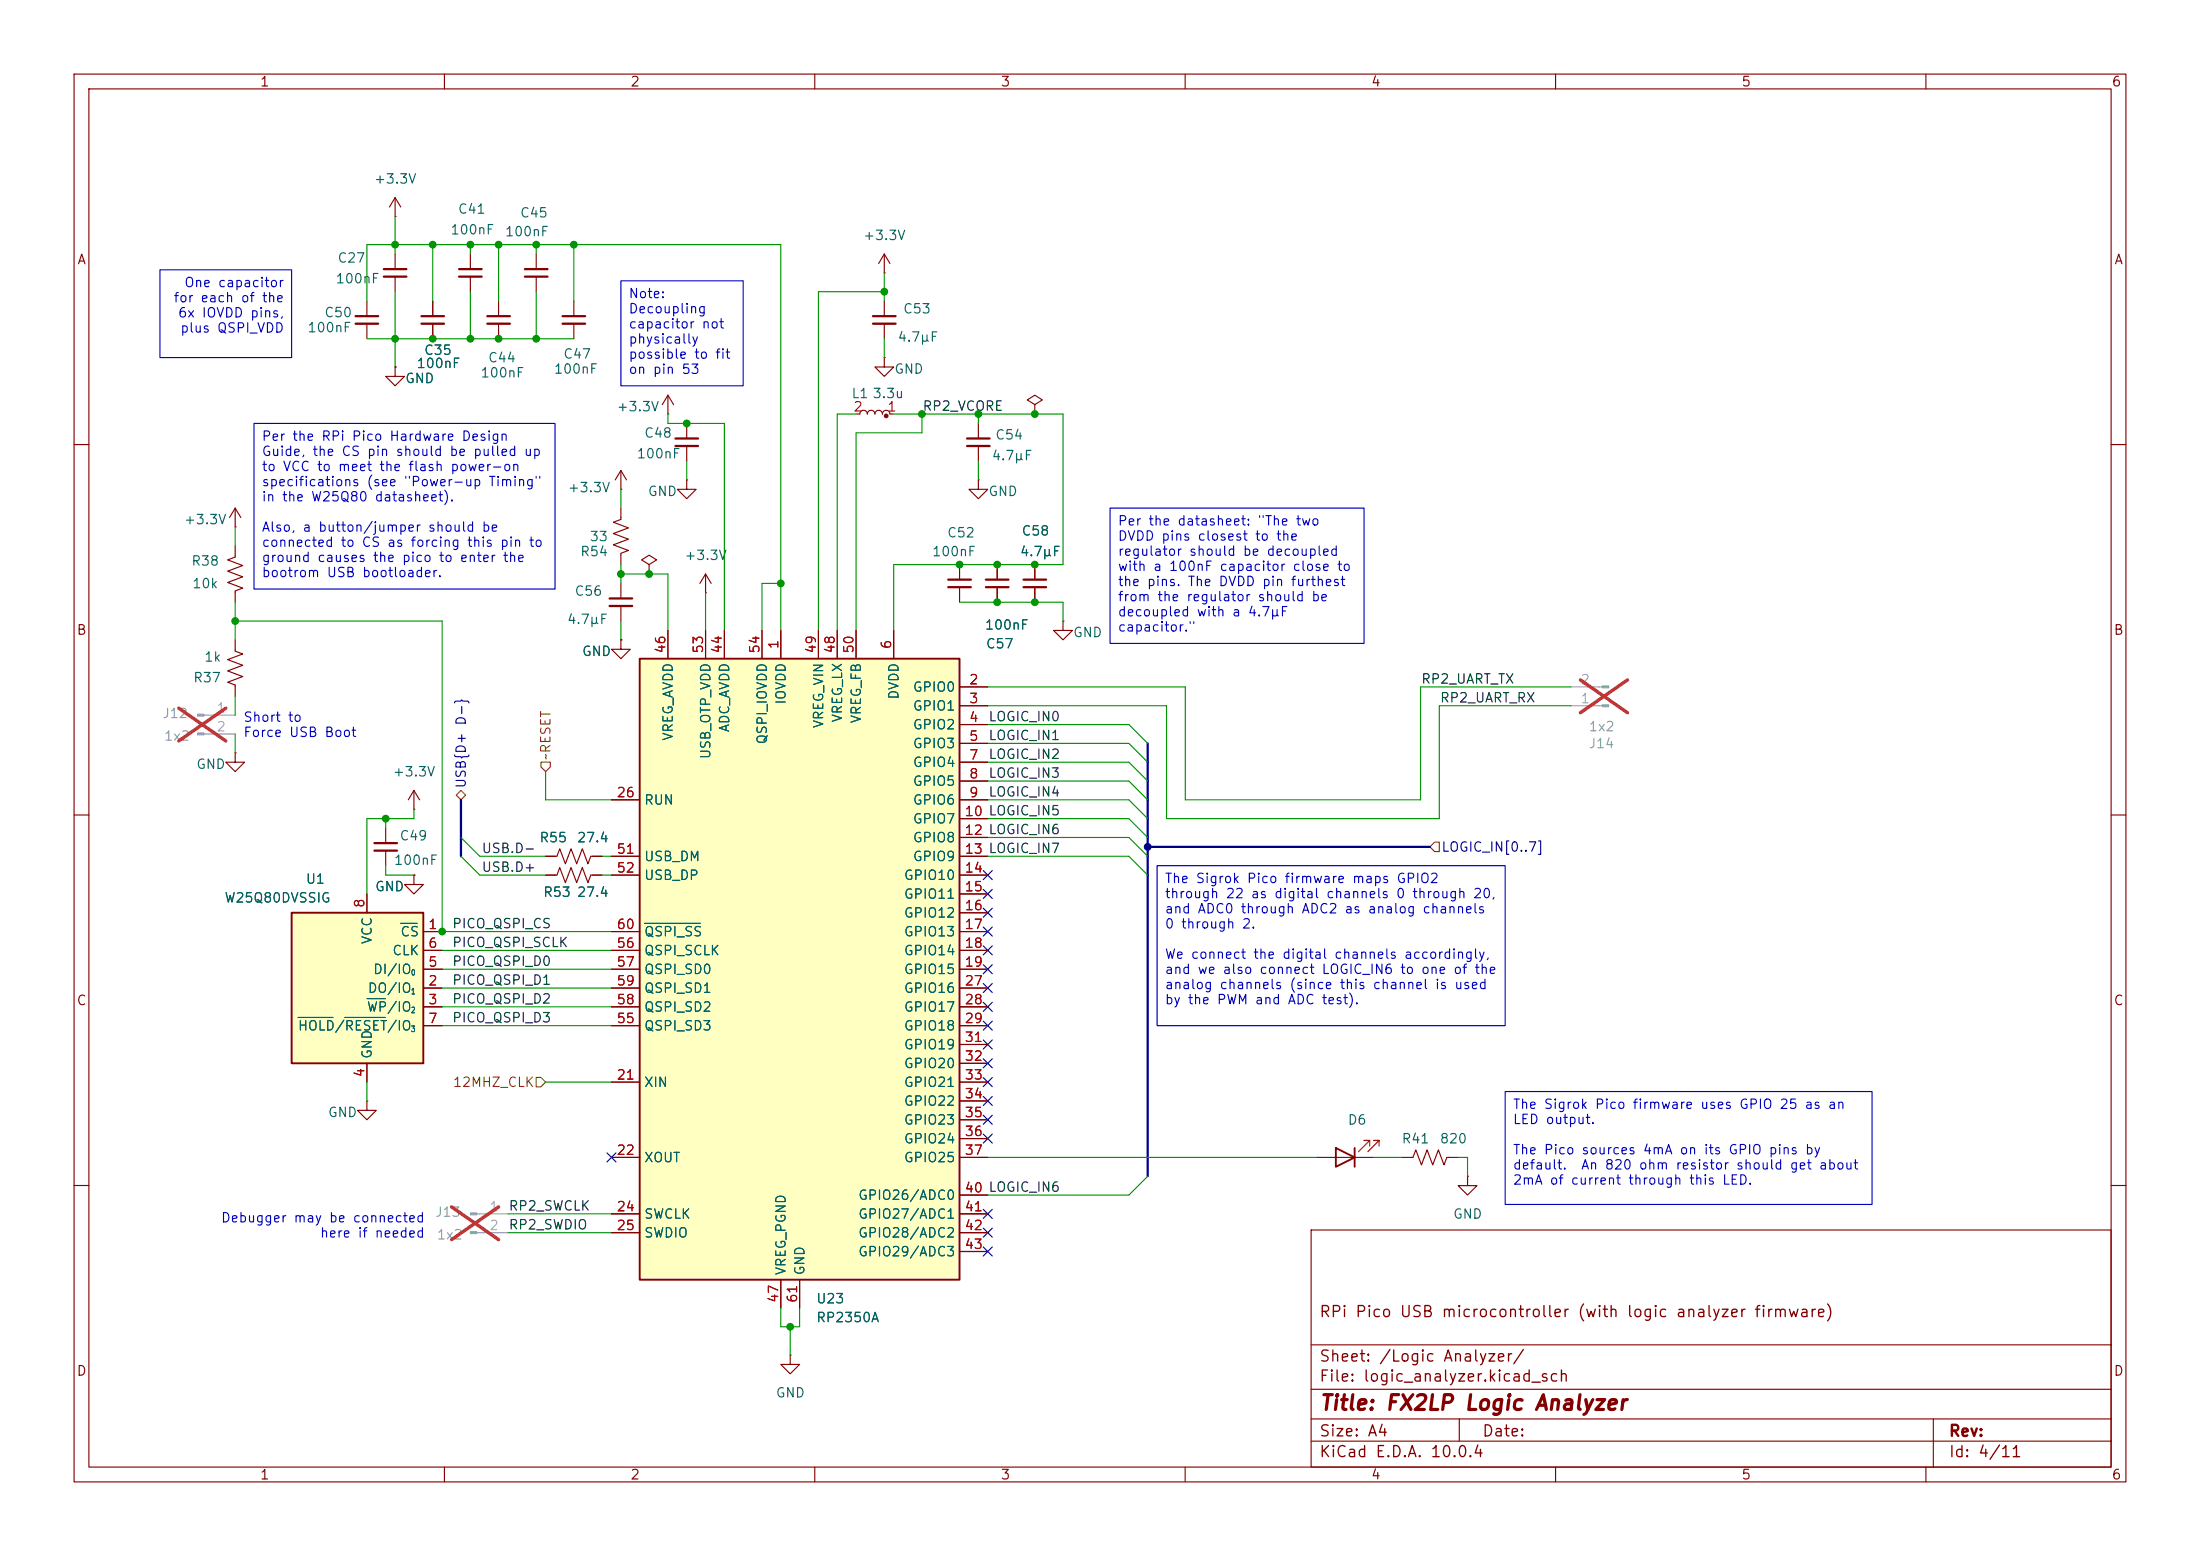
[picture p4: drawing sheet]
<svg xmlns="http://www.w3.org/2000/svg" width="297mm" height="210mm" viewBox="0 0 297 210" stroke-linecap="round" stroke-linejoin="round" font-family="sans-serif">
<g fill="none" stroke="#840000" stroke-width=".15">
<path d="M10 10h277v190h-277zM12 12h273v186h-273zM60 10v2M110 10v2M160 10v2M210 10v2M260 10v2M53.3 29.2h.1M53.3 26.7l.8 1.2M53.3 26.7l-.7 1.2M53.3 26.7v2.5M53.3 34.3v2"/>
<path d="M53.3 37.3v2.1M63.5 34.3v2M63.5 37.3v2.1M72.4 34.3v2M72.4 37.3v2.1M49.5 40.6v2.1M49.5 43.7v2M53.3 49.5v1.3h-1.2l1.2 1.3 1.3-1.3h-1.3M53.3 49.5h.1M58.4 40.6v2.1M58.4 43.7v2M67.3 40.6v2.1"/>
<path d="M67.3 43.7v2M77.5 40.6v2.1M77.5 43.7v2M119.4 48.3v1.2h-1.3l1.3 1.3 1.2-1.3h-1.2M119.4 48.3h.1M119.4 40.6v2.1M119.4 43.7v2M132.1 57.2v2M139.7 54.6l1-.6-1-.7-1 .7 1 .6v1.3M139.7 55.9h.1M10 60h2M31.7 71.1h.1"/>
<path d="M31.7 73.7v1.5l-1 .4 2.1 .7-2.1 .8 2.1 .8-2.1 .7 2.1 .8-1.1 .4v1.5M31.7 68.6l-.7 1.3M31.7 68.6l.8 1.3M31.7 68.6v2.5M92.7 64.8v1.2h1.3l-1.3 1.3-1.3-1.3h1.3M92.7 64.8h.1M132.1 64.8v1.2h-1.3l1.3 1.3 1.2-1.3h-1.2M132.1 64.8h.1M132.1 60.2v2M139.7 76.2v2M139.7 79.2v2.1M285 60h2"/>
<path d="M10 110h2M285 110h2M49.5 148.6v1.3h1.3l-1.3 1.2-1.2-1.2h1.2M49.5 148.6h.1M177.8 156.2h7.6M189.2 156.2h1.6l.3-1 .8 2 .8-2 .7 2 .8-2 .7 2 .4-1h1.5M10 160h2M177 166h108v32h-108zM285 160h2M60 198v2M110 198v2M160 198v2"/>
<path d="M177 194.5h108M177 191.5h108M177 187.5h108M177 181.5h108M197 191.5v3M210 198v2M260 198v2M261 191.5v6.5"/>
</g>
<g fill="none" stroke="#840000" stroke-width=".3">
<path d="M51.8 36.3h3.1M51.8 37.3h3.1M62 36.3h3M62 37.3h3M70.9 36.3h3M70.9 37.3h3M48 42.7h3.1M48 43.7h3.1M56.9 42.7h3M56.9 43.7h3M65.8 42.7h3M65.8 43.7h3"/>
<path d="M75.9 42.7h3.1M75.9 43.7h3.1M117.9 42.7h3M117.9 43.7h3M130.6 59.2h3M130.6 60.2h3M138.2 78.2h3M138.2 79.2h3"/>
</g>
<path d="M180.3 154.9l2.6 1.3-2.6 1.3zM182.9 154.9v2.6" fill="none" stroke="#840000" stroke-width=".25"/>
<path d="M184.9 154.7v-.8h-.8h.8l-1.5 1.5M186.2 154.7v-.8h-.8h.8l-1.5 1.5" fill="none" stroke="#f00" stroke-width=".15"/>
<path d="M39.4 123.2h17.7v20.3h-17.7z" fill="#ffffc2"/>
<path d="M39.4 123.2h17.7v20.3h-17.7z" fill="none" stroke="#840000" stroke-width=".25"/>
<path d="M49.5 120.7v2.5M57.1 125.7h2.6M57.1 133.4h2.6M57.1 135.9h2.6M57.1 130.8h2.6M57.1 128.3h2.6M57.1 138.4h2.6M49.5 143.5v2.6" fill="none" stroke="#840000" stroke-width=".15"/>
<path d="M40.2 137.3h4.8M46.5 137.3h5.5M49.6 134.8h2.4M54.1 124.6h2.2" fill="none" stroke="#006464" stroke-width=".15"/>
<path d="M86.4 88.9h43.1v83.8h-43.1z" fill="#ffffc2"/>
<path d="M86.4 88.9h43.1v83.8h-43.1z" fill="none" stroke="#840000" stroke-width=".25"/>
<g fill="none" stroke="#840000" stroke-width=".15">
<path d="M119.4 36.8h.1M119.4 34.3l-.8 1.3M119.4 34.3l.7 1.3M119.4 34.3v2.5M53.3 49.5h.1M58.4 40.6v2.1M58.4 43.7v2M90.2 55.9h.1M90.2 53.3v2.6M90.2 53.3l-.8 1.3M90.2 53.3l.7 1.3M92.7 57.2v2"/>
<path d="M115.6 55.9h.5a.51 .51 0 0 1 .5-.5 .51 .51 0 0 1 .5 .5 .51 .51 0 0 1 .5-.5 .51 .51 0 0 1 .5 .5 .51 .51 0 0 1 .5-.5 .51 .51 0 0 1 .5 .5 .51 .51 0 0 1 .5-.5 .51 .51 0 0 1 .5 .5h.5M83.8 66h.1M83.8 68.6v1.5l-1 .4 2 .7-2 .8 2 .8-2 .7 2 .8-1 .4v1.5M83.8 63.5l-.7 1.3M83.8 63.5l.8 1.3M83.8 63.5v2.5M83.8 78.7v2.1M87.6 76.2l1-.6-1-.7-1 .7 1 .6v1.3M87.6 77.5h.1M92.7 60.2v2M95.2 77.5v2.5M95.2 77.5l-.7 1.2"/>
<path d="M95.2 77.5l.8 1.2M129.5 76.2v2M129.5 79.2v2.1M134.6 76.2v2M134.6 79.2v2.1M139.7 76.2v2M139.7 79.2v2.1M31.7 86.4v1.5l1.1 .4-2.1 .7 2.1 .8-2.1 .8 2.1 .7-2.1 .8 1 .4v1.5M83.8 86.4v1.2h1.3l-1.3 1.3-1.3-1.3h1.3M83.8 86.4h.1M83.8 81.8v2M90.2 85.1v3.8"/>
<path d="M95.2 80h.1M95.2 85.1v3.8M97.8 85.1v3.8M102.9 85.1v3.8M105.4 85.1v3.8M110.5 85.1v3.8M113 85.1v3.8M115.6 85.1v3.8M120.6 85.1v3.8M129.5 92.7h3.8M129.5 95.3h3.8M129.5 97.8h3.8"/>
<path d="M143.5 83.8v1.3h-1.3l1.3 1.3 1.3-1.3h-1.3M143.5 83.8h.1M31.7 101.6v1.3h1.3l-1.3 1.2-1.2-1.2h1.2M31.7 101.6h.1M52.1 111.8v2M52.1 114.8v2M55.9 118.1v1.3h1.2l-1.2 1.3-1.3-1.3h1.3M55.9 118.1h.1M55.9 109.2h.1M55.9 106.7l-.8 1.3M55.9 106.7l.7 1.3M55.9 106.7v2.5"/>
<path d="M73.7 118.1h1.5l.4-1 .7 2 .8-2 .8 2 .7-2 .8 2 .4-1h1.5M73.7 115.6h1.5l.4-1 .7 2 .8-2 .8 2 .7-2 .8 2 .4-1h1.5M82.5 108h3.9M82.5 115.6h3.9M82.5 118.1h3.9M129.5 100.3h3.8M129.5 102.9h3.8M129.5 105.4h3.8M129.5 108h3.8M129.5 110.5h3.8M129.5 113h3.8M129.5 115.6h3.8"/>
<path d="M129.5 118.1h3.8M49.5 120.7v2.5M57.1 125.7h2.6M57.1 128.3h2.6M57.1 130.8h2.6M57.1 133.4h2.6M57.1 135.9h2.6M57.1 138.4h2.6M82.5 125.7h3.9M82.5 128.3h3.9M82.5 130.8h3.9M82.5 133.4h3.9"/>
<path d="M82.5 135.9h3.9M82.5 138.4h3.9M129.5 120.7h3.8M129.5 123.2h3.8M129.5 125.7h3.8M129.5 128.3h3.8M129.5 130.8h3.8M129.5 133.4h3.8M129.5 135.9h3.8M129.5 138.4h3.8M49.5 143.5v2.6M82.5 146.1h3.9"/>
<path d="M82.5 156.2h3.9M129.5 146.1h3.8M129.5 156.2h3.8M129.5 141h3.8M129.5 143.5h3.8M129.5 148.6h3.8M129.5 151.1h3.8M129.5 153.7h3.8M198.1 158.8v1.2h-1.3l1.3 1.3 1.3-1.3h-1.3M198.1 158.8h.1M82.5 163.8h3.9M82.5 166.4h3.9"/>
<path d="M105.4 172.7v3.8M107.9 172.7v3.8M129.5 163.8h3.8M129.5 166.4h3.8M129.5 161.3h3.8M129.5 168.9h3.8M106.7 182.9v1.3h1.2l-1.2 1.2-1.3-1.2h1.3M106.7 182.9h.1"/>
</g>
<path d="M40.2 137.3h4.8M46.5 137.3h5.5M49.6 134.8h2.4M54.1 124.6h2.2M87 124.6h7.5" fill="none" stroke="#006464" stroke-width=".15"/>
<g fill="#9c9b98" stroke="#9c9b98" stroke-width=".15">
<path d="M63.5 163.7h.9v.3h-.9z"/>
<path d="M63.5 166.2h.9v.3h-.9z"/>
<path d="M216.3 95.1h.9v.3h-.9z"/>
<path d="M216.3 92.6h.9v.2h-.9z"/>
<path d="M26.7 96.4h.8v.2h-.8z"/>
<path d="M26.7 98.9h.8v.3h-.8z"/>
</g>
<path d="M27.5 96.5h4.2M27.5 99.1h4.2M212.1 95.3h4.2M212.1 92.7h4.2M64.4 163.8h4.2M64.4 166.4h4.2" fill="none" stroke="#9c9b98" stroke-width=".15"/>
<path d="M24.1 95.6l6.4 4.4M30.5 95.6l-6.4 4.4M213.4 91.8l6.3 4.4M219.7 91.8l-6.3 4.4M61 162.9l6.3 4.4M67.3 162.9l-6.3 4.4" fill="none" stroke="#e12e31" stroke-width=".46"/>
<path d="M91.2 59.2h3M91.2 60.2h3M128 79.2h3.1M128 78.2h3.1M133.1 79.2h3M133.1 78.2h3M82.3 80.8h3M82.3 81.8h3M50.5 113.8h3.1M50.5 114.8h3.1" fill="none" stroke="#840000" stroke-width=".3"/>
<circle cx="119.6" cy="56.1" r=".25" fill="#840000" stroke="#840000" stroke-width=".14"/>
<path d="M61.6 107.3l.6-.6 .7 .6-.7 .7zM73 102.9h1.3v.6l-.6 .6-.7-.6zM193.7 113.7h.6v1.2h-.6l-.7-.6zM72.4 145.4h.6l.7 .7-.7 .6h-.6z" fill="none" stroke="#725600" stroke-width=".15"/>
<path d="M62.2 108v7.6M154.9 100.3v58.5M154.9 114.3h38.1" fill="none" stroke="#000084" stroke-width=".3"/>
<g fill="none" stroke="#009600" stroke-width=".15">
<path d="M53.3 29.2v5.1M53.3 39.4v10.1M58.4 33v7.6M63.5 33v1.3M63.5 39.4v6.3M67.3 33v7.6M72.4 33v1.3M72.4 39.4v6.3M77.5 33v7.6M119.4 39.4h-8.9v45.7M119.4 36.8v3.8M49.5 40.6v-7.6h55.9v52.1"/>
<path d="M49.5 45.7h28M90.2 55.9v1.3h7.6v27.9M115.6 55.9h-2.6v29.2M119.4 45.7v2.6M120.6 55.9h22.9v20.3h-22.9v8.9M124.5 55.9v2.5h-8.9v26.7M132.1 55.9v1.3M31.7 71.1v2.6M83.8 77.5h6.4v7.6M83.8 66v2.6M83.8 76.2v2.5M92.7 62.2v2.6"/>
<path d="M105.4 78.7h-2.5v6.4M132.1 62.2v2.6M31.7 83.8h28v41.9h22.8M31.7 81.3v5.1M31.7 94v2.5M31.7 99.1v2.5M83.8 83.8v2.6M95.2 80v5.1M129.5 81.3h14v2.5M133.3 92.7h26.7v15.3h31.8v-15.3h20.3M133.3 95.3h24.2v15.2h36.8v-15.2h17.8M133.3 97.8h19.1l2.5 2.5"/>
<path d="M52.1 110.5v1.3M52.1 116.8v1.3h3.8M55.9 109.2v1.3h-6.4v10.2M62.2 113l2.6 2.6h8.9M62.2 115.6l2.6 2.5h8.9M73.7 104.1v3.9h8.8M81.3 115.6h1.2M81.3 118.1h1.2M133.3 110.5h19.1l2.5 2.5M133.3 108h19.1l2.5 2.5M133.3 115.6h19.1l2.5 2.5M133.3 102.9h19.1l2.5 2.5"/>
<path d="M133.3 113h19.1l2.5 2.6M133.3 100.3h19.1l2.5 2.6M133.3 105.4h19.1l2.5 2.6M59.7 135.9h22.8M59.7 130.8h22.8M59.7 128.3h22.8M59.7 133.4h22.8M59.7 138.4h22.8M49.5 146.1v2.5M73.7 146.1h8.8M133.3 156.2h44.5M154.9 158.8l-2.5 2.5h-19.1"/>
<path d="M185.4 156.2h3.8M196.8 156.2h1.3v2.6M68.6 166.4h13.9M68.6 163.8h13.9M105.4 176.5v2.6h2.5v-2.6M106.7 179.1v3.8"/>
</g>
<g fill="none" stroke="#000084" stroke-width=".15">
<path d="M132.7 117.5l1.3 1.2M134 117.5l-1.3 1.2M132.7 122.6l1.3 1.2M132.7 137.8l1.3 1.2M132.7 135.3l1.3 1.2M132.7 132.7l1.3 1.3M132.7 130.2l1.3 1.2M132.7 125.1l1.3 1.2M132.7 127.7l1.3 1.2M132.7 120l1.3 1.3M134 122.6l-1.3 1.2M134 137.8l-1.3 1.2"/>
<path d="M134 135.3l-1.3 1.2M134 132.7l-1.3 1.3M134 130.2l-1.3 1.2M134 125.1l-1.3 1.2M134 127.7l-1.3 1.2M134 120l-1.3 1.3M81.9 155.6l1.3 1.2M83.2 155.6l-1.3 1.2M132.7 150.5l1.3 1.2M132.7 145.4l1.3 1.3M132.7 142.9l1.3 1.2M132.7 140.4l1.3 1.2"/>
<path d="M132.7 148l1.3 1.2M132.7 153.1l1.3 1.2M134 150.5l-1.3 1.2M134 145.4l-1.3 1.3M134 142.9l-1.3 1.2M134 140.4l-1.3 1.2M134 148l-1.3 1.2M134 153.1l-1.3 1.2M132.7 163.2l1.3 1.2M132.7 168.3l1.3 1.2M132.7 165.8l1.3 1.2M134 163.2l-1.3 1.2"/>
<path d="M134 168.3l-1.3 1.2M134 165.8l-1.3 1.2"/>
</g>
<path d="M21.6 36.4h17.8v11.9h-17.8zM83.8 37.9h16.5v14.2h-16.5zM34.3 57.2h40.6v22.3h-40.6zM149.9 68.6h34.2v18.2h-34.2zM156.2 116.8h47v21.6h-47zM203.2 147.3h49.5v15.3h-49.5z" fill="none" stroke="#0000c2" stroke-width=".15"/>
<g fill="#009600" stroke="#009600" stroke-width=".14">
<circle cx="31.7" cy="83.8" r=".46"/>
<circle cx="83.8" cy="77.5" r=".46"/>
<circle cx="87.6" cy="77.5" r=".46"/>
<circle cx="52.1" cy="110.5" r=".46"/>
<circle cx="53.3" cy="45.7" r=".46"/>
<circle cx="58.4" cy="45.7" r=".46"/>
<circle cx="67.3" cy="33" r=".46"/>
<circle cx="72.4" cy="33" r=".46"/>
<circle cx="63.5" cy="33" r=".46"/>
<circle cx="67.3" cy="45.7" r=".46"/>
<circle cx="72.4" cy="45.7" r=".46"/>
<circle cx="53.3" cy="33" r=".46"/>
<circle cx="58.4" cy="33" r=".46"/>
<circle cx="63.5" cy="45.7" r=".46"/>
<circle cx="124.5" cy="55.9" r=".46"/>
<circle cx="132.1" cy="55.9" r=".46"/>
<circle cx="129.5" cy="76.2" r=".46"/>
<circle cx="134.6" cy="81.3" r=".46"/>
<circle cx="134.6" cy="76.2" r=".46"/>
<circle cx="139.7" cy="81.3" r=".46"/>
<circle cx="139.7" cy="76.2" r=".46"/>
<circle cx="139.7" cy="55.9" r=".46"/>
<circle cx="119.4" cy="39.4" r=".46"/>
<circle cx="77.5" cy="33" r=".46"/>
<circle cx="92.7" cy="57.2" r=".46"/>
<circle cx="105.4" cy="78.7" r=".46"/>
<circle cx="59.7" cy="125.7" r=".46"/>
<circle cx="106.7" cy="179.1" r=".46"/>
</g>
<circle cx="154.9" cy="114.3" r=".46" fill="#000084" stroke="#000084" stroke-width=".14"/>
<text font-size="2" fill="#840000" x="178" y="190.8">Title: FX2LP Logic Analyzer</text>
<g font-size="1.5" fill="#840000">
<text x="178" y="178.2">RPi Pico USB microcontroller (with logic analyzer firmware)</text>
<text x="178" y="184.2">Sheet: /Logic Analyzer/</text>
<text x="178" y="186.9">File: logic_analyzer.kicad_sch</text>
<text x="178" y="197.1">KiCad E.D.A. 10.0.4</text>
<text x="178" y="194.3">Size: A4</text>
<text x="200" y="194.3">Date:</text>
<text x="263" y="194.3">Rev:</text>
<text x="263" y="197.1">Id: 4/11</text>
</g>
<g font-size="1.3" fill="#840000">
<text x="35" y="12">1</text>
<text x="85" y="12">2</text>
<text x="135" y="12">3</text>
<text x="185" y="12">4</text>
<text x="235" y="12">5</text>
<text x="285" y="12">6</text>
<text x="10.3" y="36">A</text>
<text x="285.3" y="36">A</text>
<text x="10.3" y="86">B</text>
<text x="285.3" y="86">B</text>
<text x="10.3" y="136">C</text>
<text x="285.3" y="136">C</text>
<text x="10.3" y="186">D</text>
<text x="285.3" y="186">D</text>
<text x="35" y="200">1</text>
<text x="85" y="200">2</text>
<text x="135" y="200">3</text>
<text x="185" y="200">4</text>
<text x="235" y="200">5</text>
<text x="285" y="200">6</text>
</g>
<g font-size="1.3" fill="#006464">
<text x="50.4" y="25.1">+3.3V</text>
<text x="61.7" y="29.2">C41</text>
<text x="70.1" y="29.7">C45</text>
<text x="45.5" y="35.8">C27</text>
<text x="60.7" y="32">100nF</text>
<text x="68.1" y="32.2">100nF</text>
<text x="116.4" y="32.7">+3.3V</text>
<text x="45.2" y="38.6">100nF</text>
<text x="41.4" y="45.2">100nF</text>
<text x="43.7" y="43.1">C50</text>
<text x="121.1" y="46.4">4.7μF</text>
<text x="121.8" y="42.6">C53</text>
<text x="54.6" y="52">GND</text>
<text x="56.1" y="50">100nF</text>
<text x="57.2" y="48.2">C35</text>
<text x="64.8" y="51.3">100nF</text>
<text x="65.8" y="49.2">C44</text>
<text x="74.7" y="50.8">100nF</text>
<text x="76" y="48.7">C47</text>
<text x="120.6" y="50.8">GND</text>
<text x="83.2" y="55.8">+3.3V</text>
<text x="86.9" y="59.4">C48</text>
<text x="114.9" y="54.1">L1</text>
<text x="117.7" y="54.1">3.3u</text>
<text x="134.3" y="59.6">C54</text>
<text x="85.9" y="62.2">100nF</text>
<text x="133.8" y="62.4">4.7μF</text>
<text x="24.7" y="71.1">+3.3V</text>
<text x="76.6" y="66.8">+3.3V</text>
<text x="87.4" y="67.3">GND</text>
<text x="133.3" y="67.3">GND</text>
<text x="25.7" y="76.7">R38</text>
<text x="78.2" y="75.4">R54</text>
<text x="79.5" y="73.4">33</text>
<text x="92.3" y="75.9">+3.3V</text>
<text x="125.7" y="75.4">100nF</text>
<text x="127.8" y="72.9">C52</text>
<text x="137.6" y="75.4">4.7μF</text>
<text x="137.8" y="72.6">C58</text>
<text x="25.9" y="79.7">10k</text>
<text x="77.5" y="80.7">C56</text>
<text x="27.5" y="89.6">1k</text>
<text x="76.5" y="84.5">4.7μF</text>
<text x="78.5" y="88.9">GND</text>
<text x="132.9" y="85.3">100nF</text>
<text x="133" y="87.8">C57</text>
<text x="144.8" y="86.3">GND</text>
<text x="26" y="92.4">R37</text>
<text x="106.4" y="95.2" transform="rotate(-90 106.4 95.2)">IOVDD</text>
<text x="121.6" y="94.5" transform="rotate(-90 121.6 94.5)">DVDD</text>
<text x="123.1" y="93.7">GPIO0</text>
<text x="91.1" y="100.1" transform="rotate(-90 91.1 100.1)">VREG_AVDD</text>
<text x="98.8" y="98.9" transform="rotate(-90 98.8 98.9)">ADC_AVDD</text>
<text x="103.8" y="100.6" transform="rotate(-90 103.8 100.6)">QSPI_IOVDD</text>
<text x="111.5" y="98.4" transform="rotate(-90 111.5 98.4)">VREG_VIN</text>
<text x="114" y="97.6" transform="rotate(-90 114 97.6)">VREG_LX</text>
<text x="116.5" y="97.7" transform="rotate(-90 116.5 97.7)">VREG_FB</text>
<text x="123.1" y="96.2">GPIO1</text>
<text x="123.1" y="98.8">GPIO2</text>
<text x="123.1" y="101.3">GPIO3</text>
<text x="26.4" y="104.1">GND</text>
<text x="52.9" y="105.1">+3.3V</text>
<text x="96.2" y="102.6" transform="rotate(-90 96.2 102.6)">USB_OTP_VDD</text>
<text x="123.1" y="103.8">GPIO4</text>
<text x="123.1" y="106.4">GPIO5</text>
<text x="53.9" y="113.7">C49</text>
<text x="86.9" y="108.9">RUN</text>
<text x="123.1" y="108.9">GPIO6</text>
<text x="123.1" y="111.5">GPIO7</text>
<text x="41.2" y="119.6">U1</text>
<text x="53.1" y="117">100nF</text>
<text x="72.7" y="114">R55</text>
<text x="77.8" y="114">27.4</text>
<text x="86.9" y="116.5">USB_DM</text>
<text x="86.9" y="119.1">USB_DP</text>
<text x="121.9" y="119.1">GPIO10</text>
<text x="123.1" y="114">GPIO8</text>
<text x="123.1" y="116.5">GPIO9</text>
<text x="30.2" y="122.1">W25Q80DVSSIG</text>
<text x="50.5" y="120.6">GND</text>
<text x="73.2" y="121.4">R53</text>
<text x="77.8" y="121.4">27.4</text>
<text x="121.9" y="121.6">GPIO11</text>
<text x="121.9" y="124.2">GPIO12</text>
<text x="50.3" y="131.8">DI/IO</text>
<text x="50.5" y="127.5" transform="rotate(-90 50.5 127.5)">VCC</text>
<text x="52.9" y="129.2">CLK</text>
<text x="54" y="126.7">CS</text>
<text x="86.9" y="129.2">QSPI_SCLK</text>
<text x="86.9" y="131.8">QSPI_SD0</text>
<text x="86.9" y="126.7">QSPI_SS</text>
<text x="121.9" y="126.7">GPIO13</text>
<text x="121.9" y="129.2">GPIO14</text>
<text x="121.9" y="131.8">GPIO15</text>
<text x="49.4" y="136.9">WP/IO</text>
<text x="49.6" y="134.3">DO/IO</text>
<text x="86.9" y="136.9">QSPI_SD2</text>
<text x="86.9" y="134.3">QSPI_SD1</text>
<text x="121.9" y="134.3">GPIO16</text>
<text x="121.9" y="136.9">GPIO17</text>
<text x="40.1" y="139.4">HOLD/RESET/IO</text>
<text x="50.5" y="143" transform="rotate(-90 50.5 143)">GND</text>
<text x="86.9" y="139.4">QSPI_SD3</text>
<text x="121.9" y="139.4">GPIO18</text>
<text x="121.9" y="141.9">GPIO19</text>
<text x="86.9" y="147">XIN</text>
<text x="121.9" y="144.5">GPIO20</text>
<text x="121.9" y="147">GPIO21</text>
<text x="121.9" y="149.6">GPIO22</text>
<text x="44.2" y="151.1">GND</text>
<text x="121.9" y="152.1">GPIO23</text>
<text x="121.9" y="154.6">GPIO24</text>
<text x="181.9" y="152.1">D6</text>
<text x="189.1" y="154.6">R41</text>
<text x="194.3" y="154.6">820</text>
<text x="86.9" y="157.2">XOUT</text>
<text x="121.9" y="157.2">GPIO25</text>
<text x="86.9" y="164.8">SWCLK</text>
<text x="86.9" y="167.3">SWDIO</text>
<text x="115.8" y="162.3">GPIO26/ADC0</text>
<text x="115.8" y="164.8">GPIO27/ADC1</text>
<text x="115.8" y="167.3">GPIO28/ADC2</text>
<text x="196.1" y="164.8">GND</text>
<text x="106.4" y="172.2" transform="rotate(-90 106.4 172.2)">VREG_PGND</text>
<text x="108.9" y="172.2" transform="rotate(-90 108.9 172.2)">GND</text>
<text x="115.8" y="169.9">GPIO29/ADC3</text>
<text x="110.1" y="176.2">U23</text>
<text x="110.1" y="178.8">RP2350A</text>
<text x="104.6" y="188.9">GND</text>
</g>
<g font-size="1.3" fill="#0000c2">
<text x="23.3" y="41.1">for each of the</text>
<text x="24.8" y="39.1">One capacitor</text>
<text x="84.8" y="40.6">Note:</text>
<text x="23.9" y="43.2">6x IOVDD pins,</text>
<text x="24.2" y="45.2">plus QSPI_VDD</text>
<text x="84.8" y="42.6">Decoupling</text>
<text x="84.8" y="44.7">capacitor not</text>
<text x="84.8" y="46.7">physically</text>
<text x="84.8" y="48.7">possible to fit</text>
<text x="84.8" y="50.8">on pin 53</text>
<text x="35.2" y="59.8">Per the RPi Pico Hardware Design</text>
<text x="35.2" y="61.9">Guide, the CS pin should be pulled up</text>
<text x="35.2" y="63.9">to VCC to meet the flash power-on</text>
<text x="35.2" y="66">specifications (see &quot;Power-up Timing&quot;</text>
<text x="35.2" y="68">in the W25Q80 datasheet).</text>
<text x="150.8" y="71.2">Per the datasheet: &quot;The two</text>
<text x="35.2" y="72.1">Also, a button/jumper should be</text>
<text x="35.2" y="74.1">connected to CS as forcing this pin to</text>
<text x="35.2" y="76.2">ground causes the pico to enter the</text>
<text x="150.8" y="73.3">DVDD pins closest to the</text>
<text x="150.8" y="75.3">regulator should be decoupled</text>
<text x="150.8" y="77.4">with a 100nF capacitor close to</text>
<text x="35.2" y="78.2">bootrom USB bootloader.</text>
<text x="150.8" y="79.4">the pins. The DVDD pin furthest</text>
<text x="150.8" y="81.5">from the regulator should be</text>
<text x="150.8" y="83.5">decoupled with a 4.7μF</text>
<text x="150.8" y="85.6">capacitor.&quot;</text>
<text x="32.8" y="97.7">Short to</text>
<text x="32.8" y="99.8">Force USB Boot</text>
<text x="157.2" y="119.5">The Sigrok Pico firmware maps GPIO2</text>
<text x="157.2" y="121.6">through 22 as digital channels 0 through 20,</text>
<text x="157.2" y="123.6">and ADC0 through ADC2 as analog channels</text>
<text x="157.2" y="125.6">0 through 2.</text>
<text x="157.2" y="129.7">We connect the digital channels accordingly,</text>
<text x="157.2" y="131.8">and we also connect LOGIC_IN6 to one of the</text>
<text x="157.2" y="133.8">analog channels (since this channel is used</text>
<text x="157.2" y="135.9">by the PWM and ADC test).</text>
<text x="204.2" y="150">The Sigrok Pico firmware uses GPIO 25 as an</text>
<text x="204.2" y="152">LED output.</text>
<text x="204.2" y="156.1">The Pico sources 4mA on its GPIO pins by</text>
<text x="204.2" y="158.2">default.</text>
<text x="204.2" y="160.2">2mA of current through this LED.</text>
<text x="213.3" y="158.2">An 820 ohm resistor should get about</text>
<text x="29.7" y="165.3">Debugger may be connected</text>
<text x="43.1" y="167.4">here if needed</text>
</g>
<g font-size="1.3" fill="#a90000">
<text x="115.1" y="55.9">2</text>
<text x="119.7" y="55.9">1</text>
<text x="90.1" y="88.3" transform="rotate(-90 90.1 88.3)">46</text>
<text x="95.2" y="88.3" transform="rotate(-90 95.2 88.3)">53</text>
<text x="97.8" y="88.3" transform="rotate(-90 97.8 88.3)">44</text>
<text x="102.8" y="88.3" transform="rotate(-90 102.8 88.3)">54</text>
<text x="105.4" y="87.7" transform="rotate(-90 105.4 87.7)">1</text>
<text x="110.5" y="88.3" transform="rotate(-90 110.5 88.3)">49</text>
<text x="113" y="88.3" transform="rotate(-90 113 88.3)">48</text>
<text x="115.5" y="88.3" transform="rotate(-90 115.5 88.3)">50</text>
<text x="120.6" y="87.7" transform="rotate(-90 120.6 87.7)">6</text>
<text x="130.7" y="92.7">2</text>
<text x="130.7" y="95.2">3</text>
<text x="130.7" y="97.8">4</text>
<text x="130.7" y="100.3">5</text>
<text x="83.1" y="107.9">26</text>
<text x="130.7" y="102.8">7</text>
<text x="130.7" y="105.4">8</text>
<text x="130.7" y="107.9">9</text>
<text x="130.1" y="110.5">10 LOGIC_IN5</text>
<text x="130.1" y="113">12 LOGIC_IN6</text>
<text x="130.1" y="110.5">10</text>
<text x="130.1" y="113">12</text>
<text x="83.1" y="115.5">51</text>
<text x="83.1" y="118.1">52</text>
<text x="130.1" y="115.5">13 LOGIC_IN7</text>
<text x="130.1" y="118.1">14</text>
<text x="130.1" y="115.5">13</text>
<text x="49.5" y="122.6" transform="rotate(-90 49.5 122.6)">8</text>
<text x="57.7" y="125.7">1</text>
<text x="83.1" y="125.7">60</text>
<text x="130.1" y="120.6">15</text>
<text x="130.1" y="123.2">16</text>
<text x="130.1" y="125.7">17</text>
<text x="57.7" y="130.8">5</text>
<text x="57.7" y="128.2">6</text>
<text x="83.1" y="128.2">56</text>
<text x="83.1" y="130.8">57</text>
<text x="130.1" y="128.2">18</text>
<text x="130.1" y="130.8">19</text>
<text x="57.7" y="133.3">2</text>
<text x="57.7" y="135.9">3</text>
<text x="83.1" y="135.9">58</text>
<text x="83.1" y="133.3">59</text>
<text x="130.1" y="133.3">27</text>
<text x="130.1" y="135.9">28</text>
<text x="57.7" y="138.4">7</text>
<text x="83.1" y="138.4">55</text>
<text x="130.1" y="138.4">29</text>
<text x="130.1" y="140.9">31</text>
<text x="130.1" y="143.5">32</text>
<text x="49.5" y="145.5" transform="rotate(-90 49.5 145.5)">4</text>
<text x="83.1" y="146">21</text>
<text x="130.1" y="146">33</text>
<text x="130.1" y="148.6">34</text>
<text x="130.1" y="151.1">35</text>
<text x="130.1" y="153.6">36</text>
<text x="83.1" y="156.2">22</text>
<text x="130.1" y="156.2">37</text>
<text x="130.1" y="161.3">40 LOGIC_IN6</text>
<text x="130.1" y="161.3">40</text>
<text x="83.1" y="163.8">24</text>
<text x="83.1" y="166.3">25</text>
<text x="130.1" y="163.8">41</text>
<text x="130.1" y="166.3">42</text>
<text x="130.1" y="168.9">43</text>
<text x="105.4" y="175.9" transform="rotate(-90 105.4 175.9)">47</text>
<text x="107.9" y="175.9" transform="rotate(-90 107.9 175.9)">61</text>
</g>
<g font-size="1.3" fill="#0f0f0f">
<text x="124.5" y="55.8">RP2_VCORE</text>
<text x="191.8" y="92.6">RP2_UART_TX</text>
<text x="194.3" y="95.1">RP2_UART_RX</text>
<text x="133.3" y="100.2">LOGIC_IN1</text>
<text x="133.3" y="97.7">LOGIC_IN0</text>
<text x="133.3" y="102.7">LOGIC_IN2</text>
<text x="133.3" y="105.3">LOGIC_IN3</text>
<text x="133.3" y="107.8">LOGIC_IN4</text>
<text x="64.9" y="118">USB.D+</text>
<text x="64.9" y="115.4">USB.D-</text>
<text x="61" y="125.6">PICO_QSPI_CS</text>
<text x="61" y="130.7">PICO_QSPI_D0</text>
<text x="61" y="128.1">PICO_QSPI_SCLK</text>
<text x="61" y="135.8">PICO_QSPI_D2</text>
<text x="61" y="133.2">PICO_QSPI_D1</text>
<text x="61" y="138.3">PICO_QSPI_D3</text>
<text x="68.6" y="166.2">RP2_SWDIO</text>
<text x="68.6" y="163.7">RP2_SWCLK</text>
</g>
<g font-size="1.3" fill="#a5a4a2">
<text x="213.3" y="95.2">1</text>
<text x="213.3" y="92.7">2</text>
<text x="29.1" y="96.5">1</text>
<text x="29.1" y="99">2</text>
<text x="66" y="163.8">1</text>
<text x="66" y="166.3">2</text>
</g>
<g font-size="1.3" fill="#939391">
<text x="21.8" y="97.2">J12</text>
<text x="22.1" y="100.3">1x2</text>
<text x="214.4" y="99">1x2</text>
<text x="214.4" y="101.3">J14</text>
<text x="58.7" y="164.5">J13</text>
<text x="58.9" y="167.6">1x2</text>
</g>
<g font-size="1.3" fill="#000084">
<text x="63.2" y="106.5" transform="rotate(-90 63.2 106.5)">USB{D+ D-}</text>
<text x="194.5" y="115.3">LOGIC_IN[0..7]</text>
</g>
<g font-size="1.3" fill="#725600">
<text x="74.6" y="102.7" transform="rotate(-90 74.6 102.7)">~RESET</text>
<text x="61.1" y="147">12MHZ_CLK</text>
</g>
<g font-size=".8" fill="#006464">
<text x="55.4" y="131.8">0</text>
<text x="55.4" y="134.4">1</text>
<text x="55.4" y="136.9">2</text>
<text x="55.4" y="139.5">3</text>
</g>
</svg>
